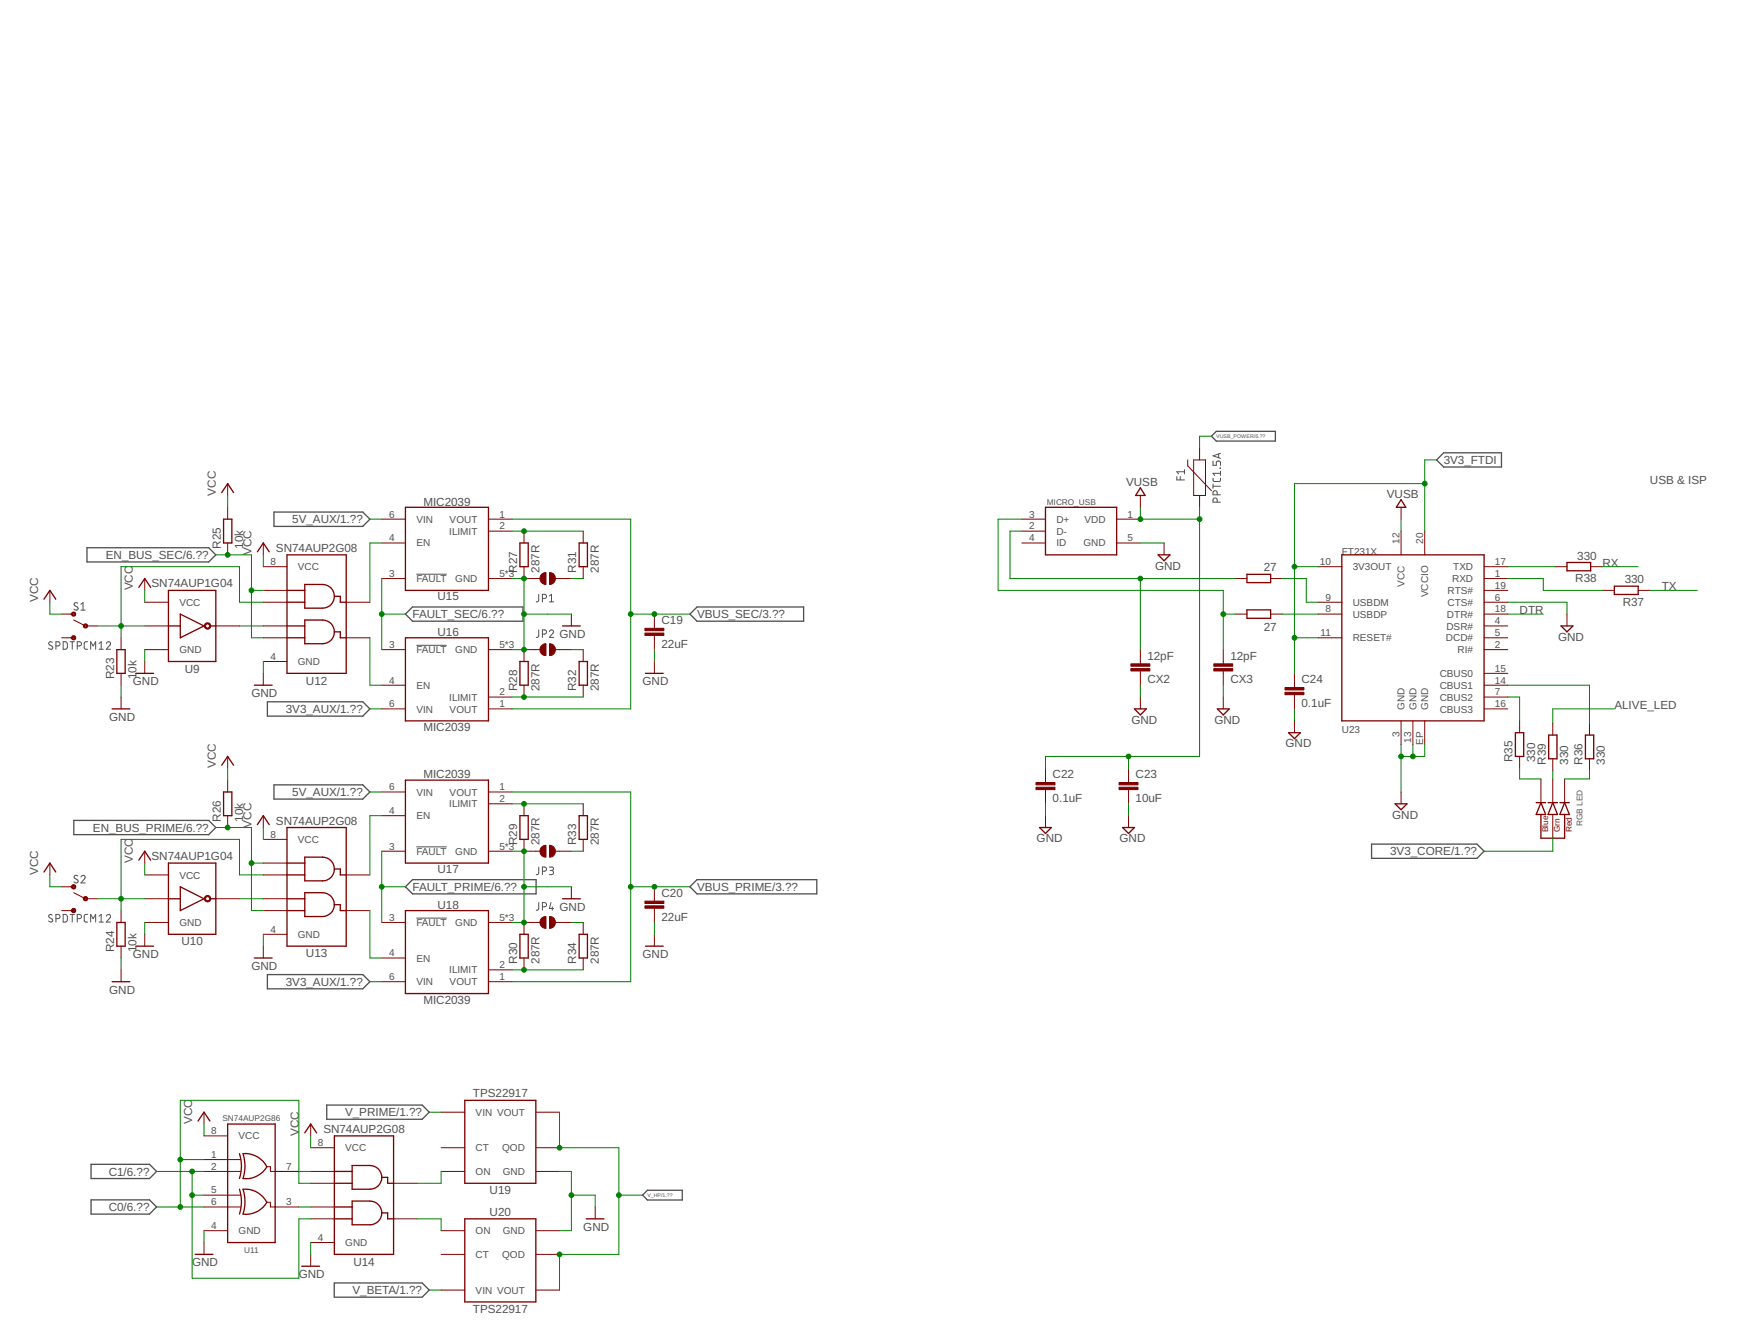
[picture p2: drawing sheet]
<svg xmlns="http://www.w3.org/2000/svg" width="279mm" height="216mm" viewBox="0 0 279 216" stroke-linecap="round" stroke-linejoin="round" font-family="sans-serif">
<g fill="none" stroke="#505050" stroke-width=".16">
<path d="M189.3 76.6v.6h1.2M189.8 76.6v.6M190.5 75.8h-1.2l.3 .4M190.5 75.5v.7M195.1 76.9l.1 .4 .2 .1 .9-.1v-.4M195.1 74.1v.7h.5v-.4a.35 .35 0 0 1 .4-.3 .35 .35 0 0 1 .3 .3v.4M195.1 77.8v.7M195.1 78.2h1.2M195.8 79.5v-.3a.34 .34 0 0 0-.3-.3 .34 .34 0 0 0-.4 .3v.3h1.2M196 73v.6M196.3 75.2v.1zM196.3 75.8v.6"/>
<path d="M196.3 76.1h-1.2l.3 .3M196.3 72.9l-1.2 .4 1.2 .4M12.5 97l-.4-.1-.2 .2 .2 .3 .3 .2a.31 .31 0 0 1 .1 .4 .31 .31 0 0 1-.5 0l-.1-.1M13 97.1l.4-.2v1.2M13 98.1h.7M67 92.3h4.9M86.7 95.5l-.1 1.1-.3 .2M87.2 96.2h.4a.34 .34 0 0 0 .3-.3 .34 .34 0 0 0-.3-.4h-.4v1.3M88.4 96.8h.6M88.4 95.8l.3-.3v1.3M195.8 80.7v-.3a.34 .34 0 0 0-.3-.4 .34 .34 0 0 0-.4 .4v.3h1.2M8.4 103.3l-.4-.1-.2 .2 .2 .3 .3 .2a.33 .33 0 0 1 0 .5 .33 .33 0 0 1-.5-.2"/>
<path d="M9 103.8h.3a.34 .34 0 0 0 .4-.3 .34 .34 0 0 0-.4-.3h-.3v1.2M10.2 103.2h.4l.2 .2v.6l-.2 .4h-.4zM11.3 103.2h.7M11.6 103.2v1.2M12.4 103.8h.4a.34 .34 0 0 0 .3-.3 .34 .34 0 0 0-.3-.3h-.4v1.2M14.1 103.2h-.4l-.2 .2 .1 .8 .1 .2h.4M14.6 104.4v-1.2l.4 .6 .4-.6v1.2M15.9 103.4l.4-.2v1.2M15.9 104.4h.7M17.1 103.4a.34 .34 0 0 1 .5-.2 .34 .34 0 0 1 .1 .5l-.6 .7h.7M67 103.7h4.9M86.7 101.3l-.1 1-.3 .2"/>
<path d="M87.2 101.9h.4a.34 .34 0 0 0 .3-.3 .34 .34 0 0 0-.3-.3h-.4v1.2M88.4 101.5a.33 .33 0 0 1 .4-.2 .33 .33 0 0 1 .1 .5l-.5 .7h.6M67 136.1h4.9M86.7 139.4l-.1 1-.3 .2M88.4 139.4h.5l.1 .2v.2l-.5 .1M88.7 139.9a.34 .34 0 0 1 .3 .4 .34 .34 0 0 1-.3 .3h-.3M8.4 147.1l-.4-.1-.2 .3 .1 .1 .4 .3a.3 .3 0 0 1 .1 .5 .3 .3 0 0 1-.5-.1h-.1M9 147.7h.3a.34 .34 0 0 0 .4-.4 .34 .34 0 0 0-.4-.3h-.3v1.2M10.2 147h.4l.2 .2v.7l-.2 .3h-.4zM11.3 147h.7M11.6 147v1.2M12.4 147.7h.4a.34 .34 0 0 0 .3-.4 .34 .34 0 0 0-.3-.3h-.4v1.2"/>
<path d="M12.5 140.8l-.4-.1-.2 .3 .5 .4a.3 .3 0 0 1 .1 .5 .3 .3 0 0 1-.5 0l-.1-.1M13 141a.34 .34 0 0 1 .5-.3 .34 .34 0 0 1 .1 .6l-.6 .6h.7M14.1 147h-.4l-.2 .3 .1 .8 .1 .1h.4M14.6 148.2v-1.2l.4 .7 .4-.7v1.2M15.9 148.2h.7M15.9 147.3l.4-.3v1.2M17.1 147.3a.34 .34 0 0 1 .5-.3 .34 .34 0 0 1 .1 .6l-.6 .6h.7M67 147.6h4.9M86.7 145.1l-.1 1.1-.3 .1M87.2 140.1h.4a.34 .34 0 0 0 .3-.4 .34 .34 0 0 0-.3-.3h-.4v1.2M87.2 145.8h.4a.34 .34 0 0 0 .3-.4 .34 .34 0 0 0-.3-.3h-.4v1.2M88.6 145.1l-.2 .9h.6"/>
<path d="M88.8 145.8v.5"/>
</g>
<g fill="none" stroke="#505050" stroke-width=".21">
<path d="M194.9 70.1l.7-.8h9.5v1.6h-9.5zM231.1 73.9l1.1-1.1h9.3v2.3h-9.3zM14 88.1h19.6l1.1 1.1-1.1 1.1h-19.6zM44.1 82.3h14.3l1.1 1.2-1.1 1.1h-14.3zM66.4 97.6h17.7v2.3h-17.7l-1.2-1.2zM111 98.7l1.1-1.1h17.2v2.3h-17.2zM43 112.8h15.4l1.1 1.2-1.1 1.1h-15.4zM11.9 131.9h21.7l1.1 1.1-1.1 1.2h-21.7zM44.1 126.2h14.3l1.1 1.1-1.1 1.2h-14.3zM220.6 135.7h17l1.1 1.1-1.1 1.2h-17zM43 156.7h15.4l1.1 1.1-1.1 1.2h-15.4zM65.2 142.6l1.2-1.2h19.8v2.3h-19.8z"/>
<path d="M112.1 141.4h19.3v2.3h-19.3l-1.1-1.1zM52.6 177.7h15.3l1.1 1.1-1.1 1.1h-15.3zM14.6 192.9h9.4l1.2 1.1-1.2 1.2h-9.4zM14.6 187.2h9.4l1.2 1.1-1.2 1.2h-9.4zM103.4 192.1l.7-.8h5.6v1.6h-5.6zM53.8 206.2h14.1l1.1 1.2-1.1 1.1h-14.1z"/>
</g>
<g fill="none" stroke="#800000" stroke-width=".16">
<path d="M36.6 77.7v2M183.4 79.7v1.9M191.1 73.9v1l3.8 4M192 73.9h1.9v5.8h-1.9zM193 72v1.9M193 79.7v1.9M8 94.9v1.9M9.9 98.7h2M11.9 99.7l1.9 .9h1.9M23.3 93v1.9M23.3 96.8h3.8M36.6 81.6v1.9"/>
<path d="M36.6 87.3v1.9M42.4 87.3v1.9M42.4 94.9h3.8M42.4 96.8h3.8M42.4 91.1h3.8M55.7 96.8h3.8M61.4 83.5h3.8M61.4 87.3h3.8M61.4 93h3.8M78.6 83.5h3.8M78.6 93h3.8M78.6 85.4h3.8"/>
<path d="M84.3 85.4v1.9M84.3 91.1v1.9h2.6M89.3 93h2.6M91.9 98.7v1.9M93.8 85.4v1.9M93.8 91.1v1.9M105.3 98.7v2.3M164.4 83.5h3.8M164.4 87.3h3.8M164.4 85.4h3.8M179.6 83.5h3.8M179.6 87.3h3.8"/>
<path d="M187.2 87.3v1.9M198.7 93h1.9M198.7 98.7h1.9M204.4 93h1.9M204.4 98.7h1.9M212 96.8h3.8M212 91.1h3.8M212 98.7h3.8M225.4 81.6v1.9M225.4 85.4v3.8M229.2 85.4v3.8M238.7 93h3.8"/>
<path d="M238.7 94.9h3.8M238.7 96.8h3.8M238.7 91.1h3.8M238.7 98.7h3.8M250.1 91.1h2M252.1 98.7v1.9M255.9 91.1h1.9M257.8 94.9h1.9M263.5 94.9h1.9M9.9 102.5h2M19.5 102.5v1.9M19.5 108.2v2"/>
<path d="M19.5 112.1v1.9M23.3 106.3v1.9M23.3 104.4h3.8M23.3 100.6h3.8M34.7 100.6h3.8M42.4 108.2v2M42.4 100.6h3.8M42.4 102.5h3.8M42.4 106.3h3.8M55.7 102.5h3.8M61.4 114h3.8M61.4 110.2h3.8"/>
<path d="M61.4 104.4h3.8M78.6 114h3.8M78.6 104.4h3.8M78.6 112.1h3.8M84.3 110.2v1.9M86.9 104.4h-2.6v1.9M89.3 104.4h2.6M93.8 104.4v1.9M93.8 110.2v1.9M105.3 102.2v2.2M105.3 106.3v1.9M183.4 104.4v2.3"/>
<path d="M183.4 107.9v2.3M183.4 112.1v1.9M196.8 104.4v2.3M196.8 107.9v2.3M196.8 112.1v1.9M208.2 108.2v2.3M208.2 111.7v2.3M208.2 115.9v1.9M212 102.5h3.8M225.4 115.9v3.8M227.3 115.9v3.8M229.2 115.9v3.8"/>
<path d="M238.7 114h3.8M238.7 110.2h3.8M238.7 104.4h3.8M238.7 112.1h3.8M238.7 100.6h3.8M238.7 102.5h3.8M238.7 108.2h3.8M244.4 115.9v1.9M249.8 116.3v1.9M255.7 116.3v1.9M8 138.7v2M23.3 136.8v1.9"/>
<path d="M36.6 121.6v1.9M36.6 125.4v1.9M36.6 131.1v1.9M42.4 138.7h3.8M42.4 134.9h3.8M42.4 131.1v1.9M61.4 127.3h3.8M61.4 131.1h3.8M61.4 136.8h3.8M78.6 127.3h3.8M78.6 136.8h3.8M78.6 129.2h3.8"/>
<path d="M84.3 134.9v1.9h2.6M84.3 129.2v1.9M89.3 136.8h2.6M93.8 129.2v1.9M93.8 134.9v1.9M168.2 123.5v2.3M168.2 126.9v2.3M168.2 131.1v1.9M181.5 123.5v2.3M181.5 126.9v2.3M181.5 131.1v1.9M225.4 127.3v1.9"/>
<path d="M244.4 121.6v1.9M247.9 125.2v3.8M249.8 122v1.9M249.8 125.2v3.8M249.8 130.9v3.8M251.7 125.2v3.8M255.7 122v1.9M9.9 146.4h2M9.9 142.6h2M11.9 143.5l1.9 1h1.9M19.5 146.4v1.9M19.5 152.1v1.9"/>
<path d="M19.5 155.9v1.9M23.3 148.3h3.8M23.3 140.7h3.8M23.3 144.5h3.8M23.3 150.2v1.9M34.7 144.5h3.8M42.4 140.7h3.8M42.4 144.5h3.8M42.4 146.4h3.8M42.4 150.2h3.8M42.4 152.1v1.9M55.7 140.7h3.8"/>
<path d="M55.7 146.4h3.8M61.4 157.8h3.8M61.4 154h3.8M61.4 148.3h3.8M78.6 157.8h3.8M78.6 148.3h3.8M78.6 155.9h3.8M84.3 154v1.9M86.9 148.3h-2.6v1.9M89.3 148.3h2.6M91.9 142.6v1.9M93.8 148.3v1.9"/>
<path d="M93.8 154v1.9M105.3 142.6v2.3M105.3 146v2.3M105.3 150.2v1.9M32.8 178.8v1.9M71 178.8h3.8M86.2 178.8h3.8M32.8 197.8h3.8M32.8 188.3h5.9M32.8 194h5.9M32.8 182.6h3.8M32.8 186.4h5.9"/>
<path d="M32.8 192.1h5.9M32.8 199.7v2M42.9 187.6h.6v.7h4.6M42.9 193.3h.6v.7h4.6M50 184.5h3.8M50 188.3h3.8M50 190.2h3.8M50 194h3.8M50 195.9h3.8M50 199.7h3.8M50 180.7v1.9M63.3 190.2h3.8"/>
<path d="M63.3 195.9h3.8M71 197.8h3.8M71 184.5h3.8M71 188.3h3.8M86.2 197.8h3.8M86.2 184.5h3.8M86.2 188.3h3.8M95.7 194v1.9M50 201.7v1.9M71 207.4h3.8M71 201.7h3.8M86.2 207.4h3.8"/>
<path d="M86.2 201.7h3.8"/>
</g>
<g fill="none" stroke="#800000" stroke-width=".21">
<path d="M35.7 79.2l.9-1.5 1 1.5M183.4 78.4l.8 1.3h-1.5zM7.1 96.3l.9-1.4 1 1.4M22.3 94.4l1-1.4 .9 1.4M27.1 94.9h7.6v11.4h-7.6zM29 98.7l3.8 1.9-3.8 1.9zM36 83.5h1.3v3.8h-1.3zM41.4 88.7l1-1.4 .9 1.4M46.2 89.2h9.5v19h-9.5zM46.2 94.9h2.8M46.2 96.8h2.8M49 94h2.9a1.9 1.9 0 0 1 1.9 1.9 1.9 1.9 0 0 1-1.9 1.9h-2.9z"/>
<path d="M49 99.7h2.9a1.9 1.9 0 0 1 1.9 1.9 1.9 1.9 0 0 1-1.9 1.9h-2.9zM53.8 95.9h.9v.9h1M65.2 81.6h13.4v13.3h-13.4zM83.6 87.3h1.4v3.8h-1.4zM93.2 87.3h1.3v3.8h-1.3zM168.2 81.6h11.4v7.6h-11.4zM186.3 89.2h1.9l-1 .9zM200.6 92.3h3.8v1.4h-3.8zM200.6 98h3.8v1.4h-3.8zM215.8 89.2h22.9v26.7h-22.9zM225.4 80.3l.7 1.3h-1.5zM252.1 90.4h3.8v1.4h-3.8z"/>
<path d="M259.7 94.2h3.8v1.4h-3.8zM18 114h2.9M18.8 104.4h1.3v3.8h-1.3zM21.8 108.2h2.9M27.1 100.6h1.9M34 100.6h.7M40.9 110.2h2.9M46.2 102.5h2.8M46.2 100.6h2.8M53.8 101.6h.9v.9h1M65.2 102.5h13.4v13.4h-13.4zM83.6 106.3h1.4v3.9h-1.4z"/>
<path d="M90.5 100.6h2.8M93.2 106.3h1.3v3.9h-1.3zM103.8 108.2h2.9M182.5 114h1.9l-1 .9zM195.8 114h1.9l-.9 .9zM207.3 117.8h1.9l-1 .9zM243.8 117.8h1.3v3.8h-1.3zM249.1 118.2h1.3v3.8h-1.3zM251.1 100.6h1.9l-.9 1zM255 118.2h1.3v3.8h-1.3zM22.3 138.3l1-1.5 .9 1.5M27.1 138.7h7.6v11.5h-7.6z"/>
<path d="M35.7 123l.9-1.4 1 1.4M36 127.3h1.3v3.8h-1.3zM41.4 132.6l1-1.5 .9 1.5M46.2 138.7h2.8M46.2 133h9.5v19.1h-9.5zM49 137.8h2.9a1.9 1.9 0 0 1 1.9 1.9 1.9 1.9 0 0 1-1.9 1.9h-2.9zM53.8 139.7h.9v1h1M65.2 125.4h13.4v13.3h-13.4zM83.6 131.1h1.4v3.8h-1.4zM93.2 131.1h1.3v3.8h-1.3zM167.2 133h1.9l-.9 1zM180.6 133h1.9l-1 1z"/>
<path d="M224.4 129.2h1.9l-.9 1zM247.1 129h1.5M247.9 129l.7 1.9h-1.5zM247.9 130.9v3.8h3.8v-3.8M249 129h1.5M249.8 129l.7 1.9h-1.5zM250.9 129h1.5M251.7 129l.7 1.9h-1.5zM7.1 140.2l.9-1.5 1 1.5M18 157.8h2.9M18.8 148.3h1.3v3.8h-1.3zM21.8 152.1h2.9"/>
<path d="M27.1 144.5h1.9M29 142.6l3.8 1.9-3.8 1.9zM34 144.5h.7M40.9 154h2.9M46.2 146.4h2.8M46.2 140.7h2.8M46.2 144.5h2.8M49 143.5h2.9a1.92 1.92 0 0 1 1.9 1.9 1.92 1.92 0 0 1-1.9 1.9h-2.9zM53.8 145.4h.9v1h1M65.2 146.4h13.4v13.3h-13.4zM83.6 150.2h1.4v3.8h-1.4zM90.5 144.5h2.8"/>
<path d="M93.2 150.2h1.3v3.8h-1.3zM103.8 152.1h2.9M74.8 176.9h11.4v13.3h-11.4zM31.9 180.2l.9-1.4 1 1.4M36.6 180.7h7.7v19h-7.7zM38.5 185.5a6.5 6.5 0 0 1 0 4M38.5 191.2a6.5 6.5 0 0 1 0 4M39.1 185.5a4 4 0 0 1 3.8 2.1 3.9 3.9 0 0 1-3.8 1.9 6.5 6.5 0 0 0 0-4zM39.1 191.2a4 4 0 0 1 3.8 2.1 3.8 3.8 0 0 1-3.8 1.9 6.5 6.5 0 0 0 0-4zM49 182.1l1-1.4 .9 1.4M53.8 195.9h2.8M53.8 190.2h2.8"/>
<path d="M53.8 182.6h9.5v19.1h-9.5zM53.8 188.3h2.8M53.8 194h2.8M56.6 187.4h2.9a1.9 1.9 0 0 1 1.9 1.9 1.9 1.9 0 0 1-1.9 1.9h-2.9zM56.6 193.1h2.9a1.9 1.9 0 0 1 1.9 1.9 1.9 1.9 0 0 1-1.9 1.9h-2.9zM61.4 195h1v.9h.9M61.4 189.3h1v.9h.9M74.8 195.9h11.4v13.4h-11.4zM94.3 195.9h2.9M31.4 201.7h2.8M48.5 203.6h2.9"/>
</g>
<g fill="#800000" stroke="#800000" stroke-width=".16">
<path d="M33 144.1a.52 .52 0 0 1 .8 .1 .52 .52 0 0 1-.3 .8 .52 .52 0 0 1-.6-.5h.2a.33 .33 0 0 1 .4-.3 .33 .33 0 0 1 .1 .5 .33 .33 0 0 1-.5-.1v-.1h-.2z" fill-rule="evenodd"/>
<path d="M88.4 135.9a.95 .95 0 0 1 .9 .9 .95 .95 0 0 1-.9 1z" fill-rule="evenodd"/>
<path d="M87.2 136.1l.6-.2v1.9a.94 .94 0 0 1-.9-.6 .94 .94 0 0 1 .3-1.1z" fill-rule="evenodd"/>
<path d="M88.4 147.3a.95 .95 0 0 1 .9 1 .95 .95 0 0 1-.9 .9z" fill-rule="evenodd"/>
<path d="M87.2 147.6l.6-.3v1.9a.96 .96 0 0 1-.9-.6 .96 .96 0 0 1 .3-1z" fill-rule="evenodd"/>
<path d="M33 100.2a.51 .51 0 0 1 .8 .2 .51 .51 0 0 1-.3 .7 .51 .51 0 0 1-.6-.5h.2a.33 .33 0 0 1 .4-.3 .33 .33 0 0 1 .1 .6 .33 .33 0 0 1-.5-.1v-.2h-.2z" fill-rule="evenodd"/>
<path d="M88.4 92.1a.95 .95 0 0 1 .9 .9 .95 .95 0 0 1-.9 1z" fill-rule="evenodd"/>
<path d="M87.2 92.3l.6-.2v1.9a.96 .96 0 0 1-.9-.7 .96 .96 0 0 1 .3-1z" fill-rule="evenodd"/>
<path d="M88.4 103.5a.95 .95 0 0 1 .9 .9 .95 .95 0 0 1-.9 1z" fill-rule="evenodd"/>
<path d="M87.2 103.7l.6-.2v1.9a.94 .94 0 0 1-.9-.6 .94 .94 0 0 1 .3-1.1z" fill-rule="evenodd"/>
<path d="M11.7 142.3a.35 .35 0 0 1 .5 .1 .35 .35 0 0 1-.3 .5 .35 .35 0 0 1-.4-.3h.1a.19 .19 0 0 1 .2-.2 .19 .19 0 0 1 .2 .2 .19 .19 0 0 1-.1 .2l-.4-.2z" fill-rule="evenodd"/>
<path d="M11.7 146.1a.35 .35 0 0 1 .5 .1 .35 .35 0 0 1-.3 .5 .35 .35 0 0 1-.4-.3l.2-.1a.19 .19 0 0 1 .2-.1 .19 .19 0 0 1 .1 .3 .19 .19 0 0 1-.3 0l-.2-.1z" fill-rule="evenodd"/>
<path d="M13.6 144.2a.35 .35 0 0 1 .5 .1 .35 .35 0 0 1-.3 .5 .35 .35 0 0 1-.4-.3l.2-.1a.19 .19 0 0 1 .3-.1 .19 .19 0 0 1 0 .3 .19 .19 0 0 1-.3 0l-.2-.1z" fill-rule="evenodd"/>
<path d="M11.5 98.6a.35 .35 0 0 1 .6-.1 .35 .35 0 0 1-.1 .5 .35 .35 0 0 1-.5-.3l.2-.1a.19 .19 0 0 1 .2 0 .19 .19 0 0 1 .1 .2 .19 .19 0 0 1-.3 .1l-.1-.2h-.1z" fill-rule="evenodd"/>
<path d="M11.5 102.4a.35 .35 0 0 1 .6-.1 .35 .35 0 0 1-.1 .6 .35 .35 0 0 1-.5-.4h.1a.19 .19 0 0 1 .3-.2 .19 .19 0 0 1 .1 .3 .19 .19 0 0 1-.3 .1l-.1-.2h-.1z" fill-rule="evenodd"/>
<path d="M13.4 100.5a.35 .35 0 0 1 .6-.1 .35 .35 0 0 1-.1 .6 .35 .35 0 0 1-.5-.4l.2-.1a.2 .2 0 0 1 .3 0 .2 .2 0 0 1 0 .3 .2 .2 0 0 1-.3-.1l-.2-.1z" fill-rule="evenodd"/>
</g>
<g fill="#800000" stroke="#800000" stroke-width=".16">
<path d="M103.7 101.8h3.1v.4h-3.1z"/>
<path d="M103.7 101h3.1v.4h-3.1z"/>
<path d="M103.7 145.6h3.1v.4h-3.1z"/>
<path d="M103.7 144.9h3.1v.3h-3.1z"/>
<path d="M166.6 126.6h3.1v.3h-3.1z"/>
<path d="M166.6 125.8h3.1v.4h-3.1z"/>
<path d="M180 126.6h3v.3h-3z"/>
<path d="M180 125.8h3v.4h-3z"/>
<path d="M206.7 111.3h3v.4h-3z"/>
<path d="M206.7 110.5h3v.4h-3z"/>
<path d="M181.9 106.7h3.1v.4h-3.1z"/>
<path d="M181.9 107.5h3.1v.4h-3.1z"/>
<path d="M195.2 106.7h3.1v.4h-3.1z"/>
<path d="M195.2 107.5h3.1v.4h-3.1z"/>
</g>
<g fill="none" stroke="#008000" stroke-width=".16">
<path d="M36.6 79.7v1.9M194.9 70.1h-1.9v1.9M229.2 77.7h-21v30.5M231.1 73.9h-1.9v11.5M8 96.8v1.9h1.9M23.3 94.9v1.9M34.7 89.2h5.7v13.3h2M40.4 94.9h2M42.4 89.2v1.9M42.4 96.8h-3.9v-5.7h-19v11.4M59.5 83.5h1.9M61.4 98.7h3.8"/>
<path d="M61.4 87.3h-1.9v9.5M61.4 93v11.4M82.4 93h1.9v11.4h-1.9M82.4 83.5h19.1v30.5h-19.1M82.4 85.4h11.4M84.3 98.7h7.6M91.9 93h1.9M101.5 98.7h9.5M164.4 85.4h-1.9v7.6h36.2M164.4 83.5h-3.9v11.4h36.3v9.5M183.4 81.6v1.9h9.6M183.4 93v11.4"/>
<path d="M183.4 87.3h3.8M193 81.6v40h-24.8v1.9M196.8 98.7h1.9M206.3 98.7h5.7M206.3 93h3.8v3.8h1.9M208.2 91.1h3.8M225.4 83.5v1.9M242.5 98.7h5.7M242.5 93h5.7v1.9h9.6M242.5 96.8h9.6v1.9M242.5 91.1h7.6M257.8 91.1h5.7"/>
<path d="M265.4 94.9h7.6M15.7 100.6h7.6M19.5 110.2v1.9M23.3 104.4v1.9M38.5 100.6h3.9M42.4 106.3v1.9M59.5 114h1.9M59.5 102.5v7.7h1.9M82.4 112.1h11.4M91.9 104.4h1.9M105.3 104.4v1.9M183.4 110.2v1.9"/>
<path d="M196.8 110.2v1.9M208.2 114v1.9M208.2 102.5h3.8M225.4 119.7v7.6M227.3 119.7v1.9M229.2 119.7v1.9h-3.8M242.5 110.2h13.2v6.1M242.5 112.1h1.9v3.8M259.7 114h-9.9v2.3M23.3 138.7v2M34.7 133h5.7v13.4h2M36.6 123.5v1.9"/>
<path d="M40.4 138.7h2M42.4 133v1.9M59.5 127.3h1.9M61.4 131.1h-1.9v9.6M61.4 136.8v11.5M82.4 136.8h1.9v11.5h-1.9M82.4 127.3h19.1v30.5h-19.1M82.4 129.2h11.4M91.9 136.8h1.9M168.2 129.2v1.9M181.5 121.6v1.9M181.5 129.2v1.9"/>
<path d="M244.4 123.5v1.7h3.5M249.8 134.7v2.1h-11.1M249.8 123.9v1.3M255.7 123.9v1.3h-4M8 140.7v1.9h1.9M15.7 144.5h7.6M19.5 154v1.9M23.3 148.3v1.9M38.5 144.5h3.9M42.4 150.2v1.9M42.4 140.7h-3.9v-5.8h-19v11.5M59.5 157.8h1.9"/>
<path d="M59.5 146.4v7.6h1.9M61.4 142.6h3.8M82.4 155.9h11.4M84.3 142.6h7.6M91.9 148.3h1.9M101.5 142.6h9.5M105.3 148.3v1.9M69 178.8h2M90 178.8v5.7h9.5v17.2h-9.5v5.7M25.2 188.3h7.6M25.2 194h7.6M29 186.4h3.8"/>
<path d="M30.9 192.1h1.9M30.9 188.3v17.2h17.2v-9.6h1.9M32.8 180.7v1.9M32.8 197.8v1.9M48.1 188.3h1.9M48.1 194h1.9M50 182.6v1.9M50 199.7v2M50 190.2h-1.9v-13.3h-19.1v17.1M67.1 195.9h3.9v1.9M71 188.3v1.9h-3.9M90 188.3h1.9v9.5h-1.9"/>
<path d="M91.9 192.1h3.8v1.9M99.5 192.1h3.9M69 207.4h2"/>
</g>
<g fill="#008000" stroke="#008000" stroke-width=".16">
<circle cx="90" cy="201.7" r=".38"/>
<circle cx="90" cy="184.5" r=".38"/>
<circle cx="99.5" cy="192.1" r=".38"/>
<circle cx="91.9" cy="192.1" r=".38"/>
<circle cx="84.3" cy="142.6" r=".38"/>
<circle cx="84.3" cy="136.8" r=".38"/>
<circle cx="84.3" cy="148.3" r=".38"/>
<circle cx="84.3" cy="98.7" r=".38"/>
<circle cx="84.3" cy="93" r=".38"/>
<circle cx="84.3" cy="104.4" r=".38"/>
<circle cx="225.4" cy="121.6" r=".38"/>
<circle cx="227.3" cy="121.6" r=".38"/>
<circle cx="30.9" cy="188.3" r=".38"/>
<circle cx="30.9" cy="192.1" r=".38"/>
<circle cx="29" cy="194" r=".38"/>
<circle cx="29" cy="186.4" r=".38"/>
<circle cx="40.4" cy="138.7" r=".38"/>
<circle cx="36.6" cy="133" r=".38"/>
<circle cx="19.5" cy="144.5" r=".38"/>
<circle cx="61.4" cy="142.6" r=".38"/>
<circle cx="84.3" cy="129.2" r=".38"/>
<circle cx="84.3" cy="155.9" r=".38"/>
<circle cx="101.5" cy="142.6" r=".38"/>
<circle cx="105.3" cy="142.6" r=".38"/>
<circle cx="19.5" cy="100.6" r=".38"/>
<circle cx="84.3" cy="85.4" r=".38"/>
<circle cx="84.3" cy="112.1" r=".38"/>
<circle cx="196.8" cy="98.7" r=".38"/>
<circle cx="181.5" cy="121.6" r=".38"/>
<circle cx="183.4" cy="83.5" r=".38"/>
<circle cx="193" cy="83.5" r=".38"/>
<circle cx="183.4" cy="93" r=".38"/>
<circle cx="208.2" cy="91.1" r=".38"/>
<circle cx="208.2" cy="102.5" r=".38"/>
<circle cx="229.2" cy="77.7" r=".38"/>
<circle cx="101.5" cy="98.7" r=".38"/>
<circle cx="105.3" cy="98.7" r=".38"/>
<circle cx="40.4" cy="94.9" r=".38"/>
<circle cx="36.6" cy="89.2" r=".38"/>
<circle cx="61.4" cy="98.7" r=".38"/>
</g>
<g font-size="1.9" fill="#505050">
<text x="232.2" y="74.6">3V3_FTDI</text>
<text x="265.4" y="77.8">USB &amp; ISP</text>
<text x="34.7" y="79.7" transform="rotate(-90 34.7 79.7)">VCC</text>
<text x="68.1" y="81.3">MIC2039</text>
<text x="181.1" y="78.1">VUSB</text>
<text x="223.1" y="80">VUSB</text>
<text x="17" y="89.9">EN_BUS_SEC/6.??</text>
<text x="35.5" y="88.2" transform="rotate(-90 35.5 88.2)">R25</text>
<text x="39.1" y="88.2" transform="rotate(-90 39.1 88.2)">10k</text>
<text x="40.4" y="89.2" transform="rotate(-90 40.4 89.2)">VCC</text>
<text x="44.4" y="88.7">SN74AUP2G08</text>
<text x="47" y="84.1">5V_AUX/1.??</text>
<text x="253.7" y="90">330</text>
<text x="21.4" y="94.9" transform="rotate(-90 21.4 94.9)">VCC</text>
<text x="24.4" y="94.4">SN74AUP1G04</text>
<text x="83.2" y="92" transform="rotate(-90 83.2 92)">R27</text>
<text x="86.8" y="92" transform="rotate(-90 86.8 92)">287R</text>
<text x="92.7" y="92" transform="rotate(-90 92.7 92)">R31</text>
<text x="96.3" y="92" transform="rotate(-90 96.3 92)">287R</text>
<text x="185.8" y="91.6">GND</text>
<text x="203.3" y="91.9">27</text>
<text x="253.4" y="93.6">R38</text>
<text x="257.8" y="91.1">RX</text>
<text x="261.3" y="93.8">330</text>
<text x="267.3" y="94.9">TX</text>
<text x="6.1" y="96.8" transform="rotate(-90 6.1 96.8)">VCC</text>
<text x="66.4" y="99.4">FAULT_SEC/6.??</text>
<text x="70.4" y="96.5">U15</text>
<text x="106.4" y="100.3">C19</text>
<text x="112.1" y="99.4">VBUS_SEC/3.??</text>
<text x="203.3" y="101.4">27</text>
<text x="244.4" y="98.7">DTR</text>
<text x="261" y="97.4">R37</text>
<text x="70.4" y="102.3">U16</text>
<text x="90" y="102.5">GND</text>
<text x="106.4" y="104.2">22uF</text>
<text x="184.6" y="106.1">12pF</text>
<text x="197.9" y="106.1">12pF</text>
<text x="250.6" y="103">GND</text>
<text x="18.3" y="109.2" transform="rotate(-90 18.3 109.2)">R23</text>
<text x="21.4" y="110.2">GND</text>
<text x="21.9" y="109.2" transform="rotate(-90 21.9 109.2)">1</text>
<text x="21.9" y="108.2" transform="rotate(-90 21.9 108.2)">0k</text>
<text x="29.7" y="108.1">U9</text>
<text x="40.4" y="112.1">GND</text>
<text x="49.2" y="110.1">U12</text>
<text x="83.2" y="111.1" transform="rotate(-90 83.2 111.1)">R28</text>
<text x="86.8" y="111.1" transform="rotate(-90 86.8 111.1)">287R</text>
<text x="92.7" y="111.1" transform="rotate(-90 92.7 111.1)">R32</text>
<text x="96.3" y="111.1" transform="rotate(-90 96.3 111.1)">287R</text>
<text x="103.4" y="110.2">GND</text>
<text x="184.6" y="109.9">CX2</text>
<text x="197.9" y="109.9">CX3</text>
<text x="209.4" y="113.7">0.1uF</text>
<text x="209.4" y="109.9">C24</text>
<text x="259.7" y="114">ALIVE_LED</text>
<text x="17.6" y="115.9">GND</text>
<text x="46" y="114.6">3V3_AUX/1.??</text>
<text x="68.1" y="117.5">MIC2039</text>
<text x="182" y="116.4">GND</text>
<text x="195.3" y="116.4">GND</text>
<text x="34.7" y="123.5" transform="rotate(-90 34.7 123.5)">VCC</text>
<text x="68.1" y="125.1">MIC2039</text>
<text x="169.3" y="125.1">C22</text>
<text x="182.7" y="125.1">C23</text>
<text x="206.8" y="120.2">GND</text>
<text x="243.3" y="122.6" transform="rotate(-90 243.3 122.6)">R35</text>
<text x="246.9" y="122.6" transform="rotate(-90 246.9 122.6)">330</text>
<text x="248.6" y="122.9" transform="rotate(-90 248.6 122.9)">R39</text>
<text x="252.2" y="122.9" transform="rotate(-90 252.2 122.9)">330</text>
<text x="254.6" y="122.9" transform="rotate(-90 254.6 122.9)">R36</text>
<text x="258.2" y="122.9" transform="rotate(-90 258.2 122.9)">330</text>
<text x="47" y="128">5V_AUX/1.??</text>
<text x="169.3" y="128.9">0.1uF</text>
<text x="182.7" y="128.9">10uF</text>
<text x="223.9" y="131.6">GND</text>
<text x="15" y="133.7">EN_BUS_PRIME/6.??</text>
<text x="35.5" y="132.1" transform="rotate(-90 35.5 132.1)">R26</text>
<text x="39.1" y="132.1" transform="rotate(-90 39.1 132.1)">10k</text>
<text x="40.4" y="133" transform="rotate(-90 40.4 133)">VCC</text>
<text x="44.4" y="132.5">SN74AUP2G08</text>
<text x="83.2" y="135.9" transform="rotate(-90 83.2 135.9)">R29</text>
<text x="86.8" y="135.9" transform="rotate(-90 86.8 135.9)">287R</text>
<text x="92.7" y="135.9" transform="rotate(-90 92.7 135.9)">R33</text>
<text x="96.3" y="135.9" transform="rotate(-90 96.3 135.9)">287R</text>
<text x="166.7" y="135.4">GND</text>
<text x="180.1" y="135.4">GND</text>
<text x="223.6" y="137.5">3V3_CORE/1.??</text>
<text x="6.1" y="140.7" transform="rotate(-90 6.1 140.7)">VCC</text>
<text x="21.4" y="138.8" transform="rotate(-90 21.4 138.8)">VCC</text>
<text x="24.4" y="138.3">SN74AUP1G04</text>
<text x="66.4" y="143.2">FAULT_PRIME/6.??</text>
<text x="70.4" y="140.4">U17</text>
<text x="112.1" y="143.2">VBUS_PRIME/3.??</text>
<text x="70.4" y="146.1">U18</text>
<text x="90" y="146.4">GND</text>
<text x="106.4" y="148">22uF</text>
<text x="106.4" y="144.2">C20</text>
<text x="18.3" y="153.1" transform="rotate(-90 18.3 153.1)">R24</text>
<text x="21.4" y="154">GND</text>
<text x="21.9" y="153.1" transform="rotate(-90 21.9 153.1)">1</text>
<text x="21.9" y="152" transform="rotate(-90 21.9 152)">0k</text>
<text x="29.2" y="152">U10</text>
<text x="40.4" y="155.9">GND</text>
<text x="49.2" y="153.9">U13</text>
<text x="83.2" y="155" transform="rotate(-90 83.2 155)">R30</text>
<text x="86.8" y="155" transform="rotate(-90 86.8 155)">287R</text>
<text x="92.7" y="155" transform="rotate(-90 92.7 155)">R34</text>
<text x="96.3" y="155" transform="rotate(-90 96.3 155)">287R</text>
<text x="103.4" y="154">GND</text>
<text x="17.6" y="159.7">GND</text>
<text x="46" y="158.5">3V3_AUX/1.??</text>
<text x="68.1" y="161.4">MIC2039</text>
<text x="55.5" y="179.5">V_PRIME/1.??</text>
<text x="76.1" y="176.4">TPS22917</text>
<text x="30.9" y="180.7" transform="rotate(-90 30.9 180.7)">VCC</text>
<text x="48.1" y="182.6" transform="rotate(-90 48.1 182.6)">VCC</text>
<text x="52" y="182.1">SN74AUP2G08</text>
<text x="17.5" y="189">C1/6.??</text>
<text x="17.5" y="194.7">C0/6.??</text>
<text x="78.8" y="195.5">U20</text>
<text x="78.8" y="192">U19</text>
<text x="93.8" y="197.9">GND</text>
<text x="30.9" y="203.6">GND</text>
<text x="56.8" y="203.5">U14</text>
<text x="48.1" y="205.5">GND</text>
<text x="56.7" y="208">V_BETA/1.??</text>
<text x="76.1" y="211.1">TPS22917</text>
</g>
<g font-size="1.6" fill="#505050">
<text x="62.6" y="83.2">6</text>
<text x="80.3" y="83.2">1</text>
<text x="165.5" y="83.2">3</text>
<text x="181.4" y="83.2">1</text>
<text x="62.6" y="87">4</text>
<text x="67" y="84">VIN</text>
<text x="67" y="87.9">EN</text>
<text x="72.3" y="85.9">ILIMIT</text>
<text x="72.3" y="84">VOUT</text>
<text x="80.3" y="85.1">2</text>
<text x="165.5" y="85.1">2</text>
<text x="165.5" y="87">4</text>
<text x="169.9" y="84">D+</text>
<text x="169.9" y="85.9">D-</text>
<text x="169.9" y="87.9">ID</text>
<text x="174.3" y="87.9">GND</text>
<text x="174.4" y="84">VDD</text>
<text x="181.4" y="87">5</text>
<text x="215.8" y="89.2">FT231X</text>
<text x="225.1" y="87.4" transform="rotate(-90 225.1 87.4)">12</text>
<text x="228.9" y="87.4" transform="rotate(-90 228.9 87.4)">20</text>
<text x="43.5" y="90.8">8</text>
<text x="47.9" y="91.7">VCC</text>
<text x="62.6" y="92.7">3</text>
<text x="67" y="93.6">FAULT</text>
<text x="73.2" y="93.6">GND</text>
<text x="80.3" y="92.7">5*3</text>
<text x="212.3" y="90.8">10</text>
<text x="217.6" y="91.7">3V3OUT</text>
<text x="225.9" y="94.4" transform="rotate(-90 225.9 94.4)">VCC</text>
<text x="232.9" y="95.5">RTS#</text>
<text x="233.6" y="93.6">RXD</text>
<text x="233.8" y="91.7">TXD</text>
<text x="240.5" y="94.6">19</text>
<text x="240.5" y="92.7">1</text>
<text x="240.5" y="90.8">17</text>
<text x="28.8" y="97.4">VCC</text>
<text x="213.2" y="96.5">9</text>
<text x="213.2" y="98.5">8</text>
<text x="217.6" y="97.4">USBDM</text>
<text x="217.6" y="99.3">USBDP</text>
<text x="229.7" y="96" transform="rotate(-90 229.7 96)">VCCIO</text>
<text x="232.7" y="101.2">DSR#</text>
<text x="232.7" y="99.3">DTR#</text>
<text x="232.8" y="97.4">CTS#</text>
<text x="240.5" y="96.5">6</text>
<text x="240.5" y="100.4">4</text>
<text x="240.5" y="98.5">18</text>
<text x="28.8" y="105">GND</text>
<text x="43.5" y="106.1">4</text>
<text x="47.9" y="106.9">GND</text>
<text x="62.6" y="104.2">3</text>
<text x="67" y="105">FAULT</text>
<text x="73.2" y="105">GND</text>
<text x="80.3" y="104.2">5*3</text>
<text x="212.4" y="102.3">11</text>
<text x="217.6" y="103.1">RESET#</text>
<text x="232.6" y="103.1">DCD#</text>
<text x="234.5" y="105">RI#</text>
<text x="240.5" y="108">15</text>
<text x="240.5" y="102.3">5</text>
<text x="240.5" y="104.2">2</text>
<text x="62.6" y="113.7">6</text>
<text x="62.6" y="109.9">4</text>
<text x="67" y="110.7">EN</text>
<text x="72.3" y="112.6">ILIMIT</text>
<text x="80.3" y="111.8">2</text>
<text x="80.3" y="113.7">1</text>
<text x="231.6" y="108.8">CBUS0</text>
<text x="231.6" y="110.7">CBUS1</text>
<text x="231.6" y="112.6">CBUS2</text>
<text x="240.5" y="109.9">14</text>
<text x="240.5" y="111.8">7</text>
<text x="240.5" y="113.7">16</text>
<text x="67" y="114.5">VIN</text>
<text x="72.3" y="114.5">VOUT</text>
<text x="215.8" y="117.8">U23</text>
<text x="225.1" y="118.5" transform="rotate(-90 225.1 118.5)">3</text>
<text x="225.9" y="114.1" transform="rotate(-90 225.9 114.1)">GND</text>
<text x="227" y="119.4" transform="rotate(-90 227 119.4)">13</text>
<text x="227.8" y="114.1" transform="rotate(-90 227.8 114.1)">GND</text>
<text x="228.9" y="119.8" transform="rotate(-90 228.9 119.8)">EP</text>
<text x="229.8" y="114.1" transform="rotate(-90 229.8 114.1)">GND</text>
<text x="231.6" y="114.5">CBUS3</text>
<text x="62.6" y="127">6</text>
<text x="62.6" y="130.9">4</text>
<text x="67" y="127.9">VIN</text>
<text x="67" y="131.7">EN</text>
<text x="72.3" y="129.8">ILIMIT</text>
<text x="72.3" y="127.9">VOUT</text>
<text x="80.3" y="129">2</text>
<text x="80.3" y="127">1</text>
<text x="43.5" y="134.7">8</text>
<text x="47.9" y="135.5">VCC</text>
<text x="62.6" y="136.6">3</text>
<text x="67" y="137.4">FAULT</text>
<text x="73.2" y="137.4">GND</text>
<text x="80.3" y="136.6">5*3</text>
<text x="28.8" y="141.2">VCC</text>
<text x="28.8" y="148.9">GND</text>
<text x="43.5" y="149.9">4</text>
<text x="62.6" y="148">3</text>
<text x="67" y="148.9">FAULT</text>
<text x="73.2" y="148.9">GND</text>
<text x="80.3" y="148">5*3</text>
<text x="47.9" y="150.8">GND</text>
<text x="62.6" y="153.7">4</text>
<text x="67" y="154.6">EN</text>
<text x="80.3" y="155.6">2</text>
<text x="62.6" y="157.6">6</text>
<text x="67" y="158.4">VIN</text>
<text x="72.3" y="156.5">ILIMIT</text>
<text x="72.3" y="158.4">VOUT</text>
<text x="80.3" y="157.6">1</text>
<text x="76.5" y="179.4">VIN VOUT</text>
<text x="34" y="182.3">8</text>
<text x="38.4" y="183.2">VCC</text>
<text x="51.1" y="184.2">8</text>
<text x="55.5" y="185.1">VCC</text>
<text x="76.5" y="185.1">CT</text>
<text x="80.8" y="185.1">QOD</text>
<text x="34" y="186.1">1</text>
<text x="34" y="188.1">2</text>
<text x="34" y="191.9">5</text>
<text x="46" y="188.1">7</text>
<text x="76.5" y="188.9">ON</text>
<text x="80.9" y="188.9">GND</text>
<text x="34" y="197.6">4</text>
<text x="34" y="193.8">6</text>
<text x="46" y="193.8">3</text>
<text x="38.4" y="198.4">GND</text>
<text x="51.1" y="199.5">4</text>
<text x="55.5" y="200.3">GND</text>
<text x="76.5" y="202.2">CT</text>
<text x="76.5" y="198.4">ON</text>
<text x="80.8" y="202.2">QOD</text>
<text x="80.9" y="198.4">GND</text>
<text x="76.5" y="208">VIN VOUT</text>
</g>
<g font-size="1.3" fill="#505050">
<text x="168.4" y="81.2">MICRO_USB</text>
<text x="254.5" y="132.8" transform="rotate(-90 254.5 132.8)">RGB LED</text>
<text x="35.8" y="180.2">SN74AUP2G86</text>
<text x="39.3" y="201.4">U11</text>
</g>
<g font-size="1.3" fill="#800000">
<text x="249" y="133.8" transform="rotate(-90 249 133.8)">Blue</text>
<text x="250.9" y="133.8" transform="rotate(-90 250.9 133.8)">Grn</text>
<text x="252.8" y="133.8" transform="rotate(-90 252.8 133.8)">Red</text>
</g>
<g font-size=".8" fill="#505050">
<text x="195.6" y="70.4">VUSB_POWER/6.??</text>
<text x="104.1" y="192.4">V_HP/1.??</text>
</g>
</svg>
